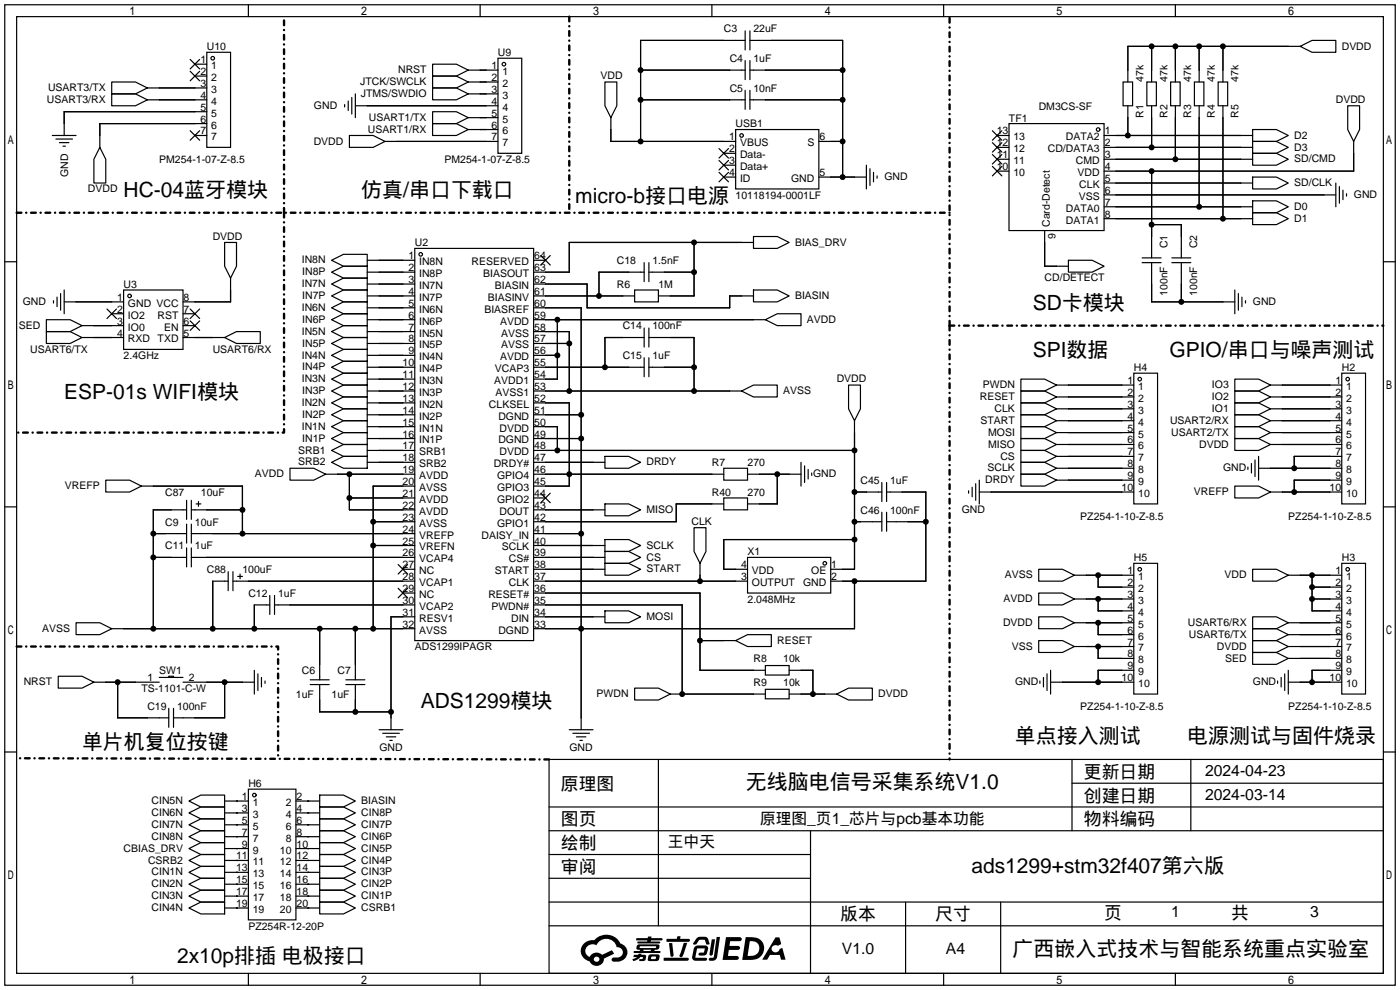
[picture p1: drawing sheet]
<svg xmlns="http://www.w3.org/2000/svg" width="299mm" height="212mm" viewBox="0 0 299 212" stroke-linecap="round" stroke-linejoin="round" font-family="sans-serif">
<g fill="none" stroke="#000" stroke-width=".25">
<path d="M1 1h297.2v209.6h-297.2zM3.6 3.6h292.1v204.4h-292.1zM23.9 17.5h5.1l2.5 1.3-2.5 1.3h-5.1zM31.5 18.8h12.7M40.6 12.7l2.1 2M40.6 15.2l2.1 2.1M41.7 13.7h2.5M41.7 16.3h2.5M42.7 12.7l-2.1 2M42.7 15.2l-2.1 2.1M44.2 11.2h5.1v20.3h-5.1zM53.1 1v2.6"/>
<path d="M92.5 18.8h5l2.6 1.3-2.6 1.2h-5zM92.5 16.3h5l2.6 1.2-2.6 1.3h-5zM92.5 13.7h5l2.6 1.3-2.6 1.3h-5zM100.1 15h6.3M100.1 17.5h6.3M102.6 1v2.6M106.4 12.4h5.1v20.4h-5.1zM129.3 17.5h2.5v5.1l-1.2 2.5-1.3-2.5zM136.9 15h22.4M152.1 1v2.6M159.3 8.6h-22.4v21.6M159.3 6.6v4.1"/>
<path d="M159.3 13v4M159.3 19.3v4.1M160.3 8.6h19.8v29.2M160.3 15h19.8M160.3 6.6v4.1M160.3 13v4M160.3 19.3v4.1M201.7 1v2.6M240 17.5h2.1v5.1h-2.1zM245.1 17.5h2v5.1h-2zM246.1 9.9v7.6M250.2 17.5h2v5.1h-2z"/>
<path d="M251.2 1v2.6M251.2 9.9v7.6M255.3 17.5h2v5.1h-2zM256.3 9.9v7.6M260.3 17.5h2.1v5.1h-2.1zM261.4 9.9v7.6M277.9 9.9l2.5-1.3h5.1v2.6h-5.1zM277.9 9.9h-36.9v7.6M11.2 29h5.1M11.9 29.7h3.6M12.7 30.5h2M13.5 31.2h.5"/>
<path d="M21.3 31.5l1.3 2.5v5.1h-2.5v-5.1zM23.9 20.1h5.1l2.5 1.2-2.5 1.3h-5.1zM31.5 21.3h12.7M40.6 27.9l2.1 2.1M41.7 29h2.5M42.7 27.9l-2.1 2.1M44.2 23.9h-30.5v5.1M44.2 26.4h-22.9v5.1M73.7 22.4v.5M74.4 21.6v2M74.7 29h5.1l2.5 1.2-2.5 1.3h-5.1zM75.2 20.8v3.6"/>
<path d="M75.9 20.1v5M75.9 22.6h30.5M82.3 30.2h24.1M92.5 26.4h5l2.6 1.3-2.6 1.3h-5zM92.5 23.9h5l2.6 1.2-2.6 1.3h-5zM100.1 27.7h6.3M100.1 25.1h6.3M100.1 20.1h6.3M130.6 25.1v5.1h26.6M136.9 21.3h22.4M153.7 31.8l2 2M153.7 34.3l2 2"/>
<path d="M153.7 36.8l2 2.1M154.7 32.8h2.5M154.7 35.3h2.5M154.7 37.8h2.5M155.7 31.8l-2 2M155.7 34.3l-2 2M155.7 36.8l-2 2.1M157.2 27.7h17.8v12.7h-17.8zM160.3 21.3h19.8M175 30.2h5.1M175 37.8h10.2M185.2 35.3v5.1"/>
<path d="M185.9 36.1v3.5M186.7 36.8v2.1M187.5 37.6v.5M212.1 35.6l2 2M212.1 33l2 2.1M212.1 30.5l2 2M212.1 27.9l2 2.1M213.1 29h2.5M213.1 31.5h2.5M213.1 34h2.5M213.1 36.6h2.5M214.1 35.6l-2 2"/>
<path d="M214.1 33l-2 2.1M214.1 30.5l-2 2M214.1 27.9l-2 2.1M215.6 26.4h20.4v22.9h-20.4zM236 29h31.7M236 31.5h31.7M236 34h31.7M236 39.1h31.7M241 22.6v6.4M246.1 22.6v8.9M246.1 36.6v18.5M251.2 22.6v11.4"/>
<path d="M256.3 22.6v21.6M261.4 22.6v24.1M267.7 27.7h5.1l2.5 1.3-2.5 1.2h-5.1zM267.7 30.2h5.1l2.5 1.3-2.5 1.3h-5.1zM267.7 32.8h5.1l2.5 1.2-2.5 1.3h-5.1zM267.7 37.8h5.1l2.5 1.3-2.5 1.3h-5.1zM285.5 39.1v5.1M286.3 39.9v3.5M288 22.6h2.6v5.1l-1.3 2.5-1.3-2.5zM289.3 30.2v6.4h-53.3M1 55.9h2.6M48 51.8h2.5v5.1l-1.2 2.5-1.3-2.5z"/>
<path d="M49.3 59.4v5.1h-10.2M70.9 58.2l2.5-1.3h5.1v2.5h-5.1zM70.9 55.6l2.5-1.2h5.1v2.5h-5.1zM78.5 55.6h10.1M78.5 58.2h10.1M88.6 53.1h25.4v83.8h-25.4zM114 55.6h2.6M115.6 54.6l2 2M117.6 54.6l-2 2M137.7 58.2h-9.7v5M137.7 56.1v4.1M138.7 58.2h9.6"/>
<path d="M138.7 56.1v4.1M148.3 51.8v11.4h-7.6M161 50.5h5.1l2.6 1.3-2.6 1.3h-5.1zM161 51.8h-39.3v6.4h-7.7M223.3 49.3v7.6h5M228.3 55.6h5.1l2.6 1.3-2.6 1.3h-5.1zM236 41.7h49.5M236 44.2h31.7M236 46.7h31.7M244.1 56.1h4.1M244.1 55.1h4.1M246.1 56.1v8.4h17.8"/>
<path d="M246.1 48h6.4v7.1M250.4 56.1h4.1M250.4 55.1h4.1M252.5 56.1v8.4M267.7 42.9h5.1l2.5 1.3-2.5 1.3h-5.1zM267.7 45.5h5.1l2.5 1.2-2.5 1.3h-5.1zM287 40.6v2.1M287.8 41.4v.5M295.7 55.9h2.5M9.9 68.3h5.1l2.5 1.3-2.5 1.3h-5.1zM9.9 70.9h5.1l2.5 1.2-2.5 1.3h-5.1zM11.4 64.3v.5"/>
<path d="M12.2 63.5v2M13 62.7v3.6M13.7 64.5h12.7M13.7 62v5.1M17.5 72.1h8.9M17.5 69.6h8.9M22.9 66l2 2.1M23.9 67.1h2.5M24.9 66l-2 2.1M26.4 62h12.7v12.7h-12.7zM39.1 72.1h8.9M39.1 67.1h2.6"/>
<path d="M39.1 69.6h2.6M40.6 68.6l2.1 2M40.6 66l2.1 2.1M42.7 68.6l-2.1 2M42.7 66l-2.1 2.1M48 72.1l2.5-1.2h5.1v2.5h-5.1zM70.9 78.5l2.5-1.3h5.1v2.6h-5.1zM70.9 73.4l2.5-1.3h5.1v2.6h-5.1zM70.9 68.3l2.5-1.2h5.1v2.5h-5.1zM70.9 63.2l2.5-1.2h5.1v2.5h-5.1zM70.9 75.9l2.5-1.2h5.1v2.5h-5.1zM70.9 70.9l2.5-1.3h5.1v2.5h-5.1z"/>
<path d="M70.9 65.8l2.5-1.3h5.1v2.6h-5.1zM70.9 60.7l2.5-1.3h5.1v2.6h-5.1zM78.5 60.7h10.1M78.5 63.2h10.1M78.5 65.8h10.1M78.5 68.3h10.1M78.5 70.9h10.1M78.5 73.4h10.1M78.5 75.9h10.1M78.5 78.5h10.1M114 60.7h11.5v5.1h30.5v-2.6h5M114 63.2h21.6"/>
<path d="M114 65.8h10.2v90.2M114 68.3h49.6M114 70.9h7.7v12.7M114 73.4h7.7M114 75.9h5.1M114 78.5h23.7M119.1 68.3v12.7h-5.1M135.6 62h5.1v2.5h-5.1zM137.7 70.1v4.1M137.7 76.5v4M137.7 72.1h-8.4v6.4M138.7 78.5h9.6"/>
<path d="M138.7 70.1v4.1M138.7 76.5v4M138.7 72.1h9.6v11.5M161 62h5.1l2.6 1.2-2.6 1.3h-5.1zM163.6 68.3l2.5-1.2h5.1v2.5h-5.1zM242.3 79.8h5.1v27.9h-5.1zM263.9 62v5.1M264.7 62.7v3.6M265.4 63.5v2M266.2 64.3v.5M286.8 79.8h5v27.9h-5zM70.9 93.7l2.5-1.2h5.1v2.5h-5.1z"/>
<path d="M70.9 88.6l2.5-1.2h5.1v2.5h-5.1zM70.9 83.6l2.5-1.3h5.1v2.5h-5.1zM70.9 91.2l2.5-1.3h5.1v2.6h-5.1zM70.9 86.1l2.5-1.3h5.1v2.6h-5.1zM70.9 81l2.5-1.2h5.1v2.5h-5.1zM70.9 96.3l2.5-1.3h5.1v2.5h-5.1zM70.9 98.8l2.5-1.3h5.1v2.6h-5.1zM78.5 81h10.1M78.5 83.6h10.1M78.5 86.1h10.1M78.5 88.6h10.1M78.5 91.2h10.1"/>
<path d="M78.5 93.7h10.1M78.5 96.3h10.1M78.5 98.8h10.1M114 83.6h44.5M114 86.1h7.7v17.8h-7.7M114 88.6h10.2M114 91.2h5.1v5.1M114 93.7h10.2M114 96.3h68.6M114 98.8h15.3M129.3 97.5h5.1l2.5 1.3-2.5 1.3h-5.1zM158.5 83.6l2.5-1.3h5.1v2.5h-5.1z"/>
<path d="M171.2 98.8v5.1M172 99.6v3.5M181.4 82.3h2.5v5.1l-1.3 2.5-1.2-2.5zM182.6 89.9v31.8h-5.1M218.2 81h5.1l2.5 1.3-2.5 1.3h-5.1zM218.2 83.6h5.1l2.5 1.2-2.5 1.3h-5.1zM218.2 86.1h5.1l2.5 1.3-2.5 1.2h-5.1zM218.2 88.6h5.1l2.5 1.3-2.5 1.3h-5.1zM218.2 91.2h5.1l2.5 1.3-2.5 1.2h-5.1zM218.2 93.7h5.1l2.5 1.3-2.5 1.3h-5.1zM218.2 96.3h5.1l2.5 1.2-2.5 1.3h-5.1zM218.2 98.8h5.1l2.5 1.3-2.5 1.2h-5.1z"/>
<path d="M225.8 87.4h16.5M225.8 84.8h16.5M225.8 82.3h16.5M225.8 89.9h16.5M225.8 92.5h16.5M225.8 95h16.5M225.8 97.5h16.5M263.9 86.1h5.1l2.5 1.3-2.5 1.2h-5.1zM263.9 83.6h5.1l2.5 1.2-2.5 1.3h-5.1zM263.9 81h5.1l2.5 1.3-2.5 1.3h-5.1zM263.9 91.2h5.1l2.5 1.3-2.5 1.2h-5.1zM263.9 88.6h5.1l2.5 1.3-2.5 1.3h-5.1z"/>
<path d="M263.9 93.7h5.1l2.5 1.3-2.5 1.3h-5.1zM266.7 99.8v.5M267.5 99.1v2M268.2 98.3v3.6M269 97.5v5.1M271.5 87.4h15.3M271.5 84.8h15.3M271.5 82.3h15.3M271.5 89.9h15.3M271.5 92.5h15.3M271.5 95h15.3M286.8 97.5h-10.2v2.6"/>
<path d="M1 108.3h2.6M22.6 102.6h5.1l2.5 1.3-2.5 1.3h-5.1zM30.2 103.9h21.6v10.1M32.8 114h7.1M32.8 119.1h7.1M39.9 109h-7.1v25.4M39.9 106.9v4.1M39.9 112v4.1M39.9 117.1v4.1M40.9 109h10.9M40.9 114h47.7M40.9 119.1h47.7"/>
<path d="M40.9 106.9v4.1M40.9 112v4.1M40.9 117.1v4.1M41.9 107.7h1M42.4 107.2v1M62 100.1h5.1l2.5 1.2-2.5 1.3h-5.1zM69.6 101.3h19M74.7 106.4h13.9M74.7 101.3v7.7h13.9M79.8 111.5h8.8M79.8 116.6h8.8M88.6 103.9h-8.8v30.5"/>
<path d="M114 101.3h40.7M114 106.4h2.6M114 109h15.3M114 114h10.2M114 116.6h15.3M114 119.1h15.3M115.6 105.4l2 2M117.6 105.4l-2 2M129.3 115.3h5.1l2.5 1.3-2.5 1.3h-5.1zM129.3 107.7h5.1l2.5 1.3-2.5 1.2h-5.1zM129.3 117.9h5.1l2.5 1.2-2.5 1.3h-5.1zM148.3 112.8h2.6v5.1l-1.3 2.5-1.3-2.5z"/>
<path d="M154.7 100.1h5.1v2.5h-5.1zM154.7 106.4h5.1v2.6h-5.1zM154.7 107.7h-10.2v3.8h-30.5M159.8 119.1h17.7v7.6h-17.7zM159.8 101.3h11.4M166.1 101.3v6.4h-6.3M172.7 100.3v2.1M173.5 101.1v.5M182.6 111.5h5.9M182.6 115.3h-27.9v6.4h5.1M182.6 105.2h5.9M188.5 103.1v4.1"/>
<path d="M188.5 109.5v4M189.5 111.5h8.4M189.5 105.2h8.4v19h-20.4M189.5 103.1v4.1M189.5 109.5v4M207 104.9v.5M207.8 104.1v2.1M208.5 103.4v3.5M209.3 105.2h33M209.3 102.6v5.1M218.2 101.3h5.1l2.5 1.3-2.5 1.3h-5.1zM225.8 100.1h16.5"/>
<path d="M225.8 102.6h16.5M263.9 103.9h5.1l2.5 1.3-2.5 1.2h-5.1zM269 100.1h17.8M271.5 105.2h15.3M286.8 102.6h-10.2v2.6M295.7 108.3h2.5M16.3 133.1h5l2.6 1.3-2.6 1.2h-5zM23.9 134.4h64.7M48.8 124.2h-3.3v10.2M48.8 122.2v4M49.8 124.2h38.8M49.8 122.2v4"/>
<path d="M50.8 123.2h1M51.3 122.7v1M57.7 129.3h-3.3v5.1M57.7 127.3v4M58.7 129.3h29.9M58.7 127.3v4M68.3 134.4v10.9M75.9 134.4v10.9M85.1 120.6l2 2.1M85.1 125.7l2 2.1M86.1 121.7h2.5M86.1 126.7h2.5"/>
<path d="M87.1 120.6l-2 2.1M87.1 125.7l-2 2.1M88.6 131.8h-5v24.2M114 121.7h15.3M114 124.2h45.8M114 126.7h35.6v16.6h14M114 129.3h31.8v19M114 131.8h15.3M129.3 130.6h5.1l2.5 1.2-2.5 1.3h-5.1zM129.3 120.4h5.1l2.5 1.3-2.5 1.2h-5.1zM149.6 120.4v3.8M149.6 136.9h7.6"/>
<path d="M157.2 136.9l2.6-1.3h5v2.6h-5zM182.6 124.2v10.2h-68.6M222 136.9h5.1l2.5 1.3-2.5 1.2h-5.1zM222 131.8h5.1l2.5 1.3-2.5 1.3h-5.1zM222 126.7h5.1l2.5 1.3-2.5 1.3h-5.1zM222 121.7h5.1l2.5 1.2-2.5 1.3h-5.1zM229.6 122.9h12.7M229.6 138.2h12.7M229.6 133.1h12.7M229.6 128h12.7M234.7 138.2v2.5h7.6M234.7 133.1v2.5h7.6"/>
<path d="M234.7 122.9v2.6h7.6M234.7 128v2.6h7.6M242.3 120.4h5.1v27.9h-5.1zM267.7 121.7h5.1l2.5 1.2-2.5 1.3h-5.1zM267.7 136.9h5.1l2.5 1.3-2.5 1.2h-5.1zM267.7 139.4h5.1l2.5 1.3-2.5 1.3h-5.1zM267.7 134.4h5.1l2.5 1.2-2.5 1.3h-5.1zM267.7 131.8h5.1l2.5 1.3-2.5 1.3h-5.1zM275.3 122.9h11.5M275.3 138.2h11.5M275.3 133.1h11.5M275.3 135.6h11.5"/>
<path d="M280.4 128h6.4M280.4 125.5h6.4M280.4 122.9v7.7h6.4M286.8 120.4h5v27.9h-5zM12.4 144.5h5.1l2.6 1.3-2.6 1.3h-5.1zM20.1 145.8h13.9M25.1 145.8v7.6h11M34 144.8h5.1M36.1 144.8v-.3h1v.3M36.1 151.4v4M37.1 151.4v4M39.1 145.8h15.3"/>
<path d="M48 145.8v7.6h-10.9M54.4 143.3v5M55.1 144v3.6M55.9 144.8v2M56.6 145.5v.6M66.3 145.3h4.1M66.3 146.3h4.1M68.3 146.3v5.8h15.3M73.9 145.3h4.1M73.9 146.3h4.1M75.9 146.3v5.8M81 156h5.1"/>
<path d="M81.8 156.7h3.5M82.5 157.5h2.1M83.3 158.2h.5M121.7 156h5M122.4 156.7h3.6M123.2 157.5h2M124 158.2h.5M135.6 147.1h5.1l2.6 1.2-2.6 1.3h-5.1zM143.3 148.3h20.3M163.6 142.2h5.1v2.1h-5.1zM163.6 147.3h5.1v2.1h-5.1zM168.7 148.3h10.1"/>
<path d="M168.7 143.3h5v5M178.8 148.3l2.6-1.2h5v2.5h-5zM222.2 145.5v.6M223 144.8v2M223.8 144v3.6M224.5 145.8h17.8M224.5 143.3v5M242.3 143.3h-7.6v2.5M273 145.5v.6M273.8 144.8v2M274.6 144v3.6M275.3 143.3v5"/>
<path d="M275.3 145.8h11.5M275.3 140.7h11.5M286.8 143.3h-6.4v2.5M1 160.7h2.6M40.4 178.8l2.5-1.3h5.1v2.6h-5.1zM40.4 176.3l2.5-1.3h5.1v2.5h-5.1zM40.4 173.7l2.5-1.2h5.1v2.5h-5.1zM40.4 171.2l2.5-1.3h5.1v2.6h-5.1zM48 178.8h5.1M48 176.3h5.1M48 173.7h5.1M48 171.2h5.1"/>
<path d="M50.5 178.8h.1M50.5 176.3h.1M50.5 173.7h.1M50.5 171.2h.1M53.1 168.7h10.1v27.9h-10.1zM63.2 178.8h5.1M63.2 176.3h5.1M63.2 173.7h5.1M63.2 171.2h5.1M65.8 178.8h.1M65.8 176.3h.1M65.8 173.7h.1"/>
<path d="M65.8 171.2h.1M68.3 177.5h5.1l2.5 1.3-2.5 1.3h-5.1zM68.3 175h5.1l2.5 1.3-2.5 1.2h-5.1zM68.3 172.5h5.1l2.5 1.2-2.5 1.3h-5.1zM68.3 169.9h5.1l2.5 1.3-2.5 1.3h-5.1zM117.3 162.3h178.4v45.7h-178.4zM117.3 177.5h178.4M117.3 172.5h178.4M140.7 162.3v35.6M173.2 177.5v30.5M229.1 162.3v15.2M229.1 167.4h66.6"/>
<path d="M254.5 162.3v15.2M295.7 160.7h2.5M40.4 194.1l2.5-1.3h5.1v2.5h-5.1zM40.4 191.5l2.5-1.3h5.1v2.6h-5.1zM40.4 189l2.5-1.3h5.1v2.5h-5.1zM40.4 186.4l2.5-1.2h5.1v2.5h-5.1zM40.4 183.9l2.5-1.3h5.1v2.6h-5.1zM40.4 181.4l2.5-1.3h5.1v2.5h-5.1zM48 194.1h5.1M48 191.5h5.1M48 189h5.1M48 186.4h5.1"/>
<path d="M48 183.9h5.1M48 181.4h5.1M50.5 194.1h.1M50.5 191.5h.1M50.5 189h.1M50.5 186.4h.1M50.5 183.9h.1M50.5 181.4h.1M63.2 194.1h5.1M63.2 191.5h5.1M63.2 189h5.1M63.2 186.4h5.1"/>
<path d="M63.2 183.9h5.1M63.2 181.4h5.1M65.8 194.1h.1M65.8 191.5h.1M65.8 189h.1M65.8 186.4h.1M65.8 183.9h.1M65.8 181.4h.1M68.3 192.8h5.1l2.5 1.3-2.5 1.2h-5.1zM68.3 190.2h5.1l2.5 1.3-2.5 1.3h-5.1zM68.3 187.7h5.1l2.5 1.3-2.5 1.2h-5.1zM68.3 185.2h5.1l2.5 1.2-2.5 1.3h-5.1z"/>
<path d="M68.3 182.6h5.1l2.5 1.3-2.5 1.3h-5.1zM68.3 180.1h5.1l2.5 1.3-2.5 1.2h-5.1zM117.3 182.6h55.9M117.3 197.9h178.4M117.3 192.8h178.4M117.3 187.7h55.9M193.5 192.8v15.2M213.9 192.8v15.2M53.1 208v2.6M102.6 208v2.6M152.1 208v2.6M201.7 208v2.6"/>
<path d="M251.2 208v2.6"/>
<circle cx="45.5" cy="12.4" r=".38"/>
<circle cx="107.7" cy="13.7" r=".38"/>
<circle cx="158.5" cy="29" r=".38"/>
<circle cx="234.7" cy="27.7" r=".38"/>
<circle cx="89.9" cy="54.4" r=".38"/>
<circle cx="27.7" cy="63.2" r=".38"/>
<circle cx="243.6" cy="81" r=".38"/>
<circle cx="288" cy="81" r=".38"/>
<circle cx="176.3" cy="120.4" r=".38"/>
<circle cx="243.6" cy="121.7" r=".38"/>
<circle cx="288" cy="121.7" r=".38"/>
<circle cx="54.4" cy="169.9" r=".38"/>
</g>
<g fill="#000">
<path d="M136 200.5h2.4l.1-.3h.7v.3h2.2l.2 .3-.2 .2h-2.3v.2h1.8l.2 .3-.2 .1h-4.5l-.1-.4h2l.1-.2h-2.3l-.1-.2zM135.5 204.1h.9l.1-.3h.6v.3h.8a.82 .82 0 0 1-.5 1.3h-.8v-.4l.7-.1 .1-.3a.68 .68 0 0 0-1 .4l-1.1 .4-.1-.4 .9-.5h-.7zM143 201.6h.7l.3 2.5a.34 .34 0 0 1-.3 .4 .34 .34 0 0 1-.4-.3zM146.1 201.5h.8l-.7 2a.98 .98 0 0 1-.7 1.1l-.3-.3zM141.9 204.7h5a.33 .33 0 0 1 .3 .3 .33 .33 0 0 1-.3 .3h-4.9l-.2-.1zM142.5 200.7h2.1l.3-.6h.6l-.1 .6h1.7a.32 .32 0 0 1 .4 .3 .32 .32 0 0 1-.4 .3h-4.5l-.2-.2zM148.4 202.4l.6-.3h1.7a.81 .81 0 0 1 .7 .5 .81 .81 0 0 1-.2 .8 .81 .81 0 0 1-.9 .8h-.7a.32 .32 0 0 1-.3-.3 .32 .32 0 0 1 .4-.3h.7l.2-.9-1.6 .1-.4 1.8 2.2 .1a.32 .32 0 0 1 .3 .4 .32 .32 0 0 1-.4 .2h-2.2l-.5-.3-.1-.5zM148.9 200.6l.6-.4h1a.77 .77 0 0 1 .9 .5l.3 1-.2 .2h-.5l-.3-.9-.2-.2-1 .1-.7 1-.6-.1-.1-.2zM152.1 200.8h.7l-.5 3.1a.36 .36 0 0 1-.3 .3 .36 .36 0 0 1-.4-.3zM153.2 200.2h.7l-.6 4.3a1.13 1.13 0 0 1-1.8 .6l.2-.4h.7l.2-.2zM155.2 200.3h2.6a.48 .48 0 0 1 .7 .4 .48 .48 0 0 1-.6 .4h-1.8l-.2 1.1h1.9a.43 .43 0 0 1 .4 .4 .43 .43 0 0 1-.5 .4h-1.9l-.2 1.3h1.7a.45 .45 0 0 1 .5 .2 .45 .45 0 0 1-.1 .6h-3.3zM165.7 200.3h.9l.4 1.5-.8 .3a.84 .84 0 0 0-1.2 .3 .84 .84 0 0 0 .4 1.1 .84 .84 0 0 0 1.1-.4l.1-.2 .6-.3 .7 2.5h-1l-.2-1h-2.1l-.6 1h-1.1z"/>
<path d="M124.9 201.6a2.23 2.23 0 0 0-.7 2.3 2.23 2.23 0 0 0 1.8 1.6 1.58 1.58 0 0 0 1.8 .9 1.58 1.58 0 0 0 1.3-1.5l2.2-1.1-.5-.7-2.1 1a1.65 1.65 0 0 0-2.7 .4 1.45 1.45 0 0 1-.8-1.9 1.45 1.45 0 0 1 2-.7l.3 .1a2.3 2.3 0 0 1 2.3-1.3 2.3 2.3 0 0 1 2 1.7 1.12 1.12 0 0 1 1.3 1 1.12 1.12 0 0 1-1.1 1.2h-.7a.45 .45 0 0 0-.6 .4 .45 .45 0 0 0 .5 .5 2.21 2.21 0 0 0 2.2-.5 2.21 2.21 0 0 0 .5-2.3 2.13 2.13 0 0 0-1.3-1.1 3.3 3.3 0 0 0-5.6-.7l-1.1 .1zM127 205a.57 .57 0 0 1 1.1 0 .57 .57 0 0 1-1.1 0z"/>
<path d="M138.6 204.2a1.05 1.05 0 0 0 0 1.2 2.91 2.91 0 0 0 2.2-.2 .98 .98 0 0 0 0-1.2h-1.6zM139.2 204.5l.9-.1 .1 .4-.2 .2-.8-.1z"/>
<path d="M136.2 202a.55 .55 0 0 0-.2 .8 .55 .55 0 0 0 .7 .2l.1 .3h-1.3v.3l5.4 .1 .3-.2-.2-.2h-1.2l.2-.3a.7 .7 0 0 0 .8-.3 .7 .7 0 0 0 0-.8l-4.2-.1zM136.8 202.3l3.3-.1 .1 .1-.2 .3h-3.2zM137.5 203h1.7l-.2 .3h-1.4z"/>
<path d="M159.4 200.3l-.8 4.9h1.7a2.5 2.5 0 0 0 3-2.5 2.5 2.5 0 0 0-3.1-2.4zM160.3 201.1a1.61 1.61 0 0 1 2 1.5 1.61 1.61 0 0 1-1.8 1.7h-.7z"/>
<circle cx="136.9" cy="15" r=".63"/>
<circle cx="180.1" cy="15" r=".63"/>
<circle cx="246.1" cy="9.9" r=".63"/>
<circle cx="251.2" cy="9.9" r=".63"/>
<circle cx="256.3" cy="9.9" r=".63"/>
<circle cx="261.4" cy="9.9" r=".63"/>
<circle cx="136.9" cy="21.3" r=".63"/>
<circle cx="136.9" cy="30.2" r=".63"/>
<circle cx="180.1" cy="21.3" r=".63"/>
<circle cx="180.1" cy="37.8" r=".63"/>
<circle cx="180.1" cy="30.2" r=".63"/>
<circle cx="241" cy="29" r=".63"/>
<circle cx="246.1" cy="31.5" r=".63"/>
<circle cx="246.1" cy="36.6" r=".63"/>
<circle cx="251.2" cy="34" r=".63"/>
<circle cx="148.3" cy="58.2" r=".63"/>
<circle cx="148.3" cy="51.8" r=".63"/>
<circle cx="246.1" cy="48" r=".63"/>
<circle cx="256.3" cy="44.2" r=".63"/>
<circle cx="261.4" cy="46.7" r=".63"/>
<circle cx="119.1" cy="68.3" r=".63"/>
<circle cx="119.1" cy="75.9" r=".63"/>
<circle cx="121.7" cy="73.4" r=".63"/>
<circle cx="128" cy="63.2" r=".63"/>
<circle cx="129.3" cy="78.5" r=".63"/>
<circle cx="148.3" cy="78.5" r=".63"/>
<circle cx="252.5" cy="64.5" r=".63"/>
<circle cx="119.1" cy="96.3" r=".63"/>
<circle cx="121.7" cy="83.6" r=".63"/>
<circle cx="124.2" cy="93.7" r=".63"/>
<circle cx="124.2" cy="88.6" r=".63"/>
<circle cx="148.3" cy="83.6" r=".63"/>
<circle cx="182.6" cy="96.3" r=".63"/>
<circle cx="32.8" cy="119.1" r=".63"/>
<circle cx="32.8" cy="114" r=".63"/>
<circle cx="51.8" cy="114" r=".63"/>
<circle cx="51.8" cy="109" r=".63"/>
<circle cx="74.7" cy="106.4" r=".63"/>
<circle cx="74.7" cy="101.3" r=".63"/>
<circle cx="79.8" cy="111.5" r=".63"/>
<circle cx="79.8" cy="116.6" r=".63"/>
<circle cx="121.7" cy="101.3" r=".63"/>
<circle cx="124.2" cy="114" r=".63"/>
<circle cx="166.1" cy="101.3" r=".63"/>
<circle cx="182.6" cy="105.2" r=".63"/>
<circle cx="182.6" cy="111.5" r=".63"/>
<circle cx="182.6" cy="115.3" r=".63"/>
<circle cx="197.9" cy="111.5" r=".63"/>
<circle cx="276.6" cy="105.2" r=".63"/>
<circle cx="276.6" cy="100.1" r=".63"/>
<circle cx="32.8" cy="134.4" r=".63"/>
<circle cx="45.5" cy="134.4" r=".63"/>
<circle cx="54.4" cy="134.4" r=".63"/>
<circle cx="68.3" cy="134.4" r=".63"/>
<circle cx="75.9" cy="134.4" r=".63"/>
<circle cx="79.8" cy="134.4" r=".63"/>
<circle cx="124.2" cy="134.4" r=".63"/>
<circle cx="149.6" cy="136.9" r=".63"/>
<circle cx="149.6" cy="124.2" r=".63"/>
<circle cx="182.6" cy="124.2" r=".63"/>
<circle cx="234.7" cy="122.9" r=".63"/>
<circle cx="234.7" cy="138.2" r=".63"/>
<circle cx="234.7" cy="133.1" r=".63"/>
<circle cx="234.7" cy="128" r=".63"/>
<circle cx="280.4" cy="125.5" r=".63"/>
<circle cx="280.4" cy="122.9" r=".63"/>
<circle cx="280.4" cy="128" r=".63"/>
<circle cx="25.1" cy="145.8" r=".63"/>
<circle cx="48" cy="145.8" r=".63"/>
<circle cx="75.9" cy="152.1" r=".63"/>
<circle cx="83.6" cy="152.1" r=".63"/>
<circle cx="145.8" cy="148.3" r=".63"/>
<circle cx="173.7" cy="148.3" r=".63"/>
<circle cx="234.7" cy="145.8" r=".63"/>
<circle cx="280.4" cy="145.8" r=".63"/>
</g>
<path d="M121.7 3.6v41.9M3.6 45.5h199.3M60.7 45.5v47h-57.1M60.7 45.5v-41.9M202.9 69.6h92.8M202.9 69.6v92.7M202.9 69.6v-66M3.6 138.2h55.8v24.1M117.3 162.3l-113.7-.2" fill="none" stroke="#000" stroke-width=".51" stroke-dasharray="1 1 0 1"/>
<g font-size="4.5">
<text x="26.4" y="42">HC-04蓝牙模块</text>
<text x="77.2" y="42">仿真/串口下载口</text>
<text x="122.9" y="43.3">micro-b接口电源</text>
<text x="220.7" y="66.2">SD卡模块</text>
<text x="220.7" y="76.3">SPI数据</text>
<text x="249.9" y="76.3">GPIO/串口与噪声测试</text>
<text x="13.7" y="85.2">ESP-01s WIFI模块</text>
<text x="89.9" y="151.2">ADS1299模块</text>
<text x="17.5" y="160.1">单片机复位按键</text>
<text x="216.9" y="158.9">单点接入测试</text>
<text x="253.7" y="158.9">电源测试与固件烧录</text>
<text x="159.4" y="168.7">无线脑电信号采集系统V1.0</text>
<text x="207.6" y="186.5">ads1299+stm32f407第六版</text>
<text x="37.8" y="205.9">2x10p排插 电极接口</text>
<text x="216.4" y="204.3">广西嵌入式技术与智能系统重点实验室</text>
</g>
<g font-size="3.8">
<text x="231.6" y="166.2">更新日期</text>
<text x="119.9" y="168.8">原理图</text>
<text x="231.6" y="171.3">创建日期</text>
<text x="119.9" y="176.4">图页</text>
<text x="231.6" y="176.4">物料编码</text>
<text x="119.9" y="181.5">绘制</text>
<text x="119.9" y="186.6">审阅</text>
<text x="179.6" y="196.7">版本</text>
<text x="199.9" y="196.7">尺寸</text>
<text x="236" y="196.5">页</text>
<text x="263.1" y="196.5">共</text>
</g>
<g font-size="3.4">
<text x="257.6" y="165.9">2024-04-23</text>
<text x="257.6" y="170.9">2024-03-14</text>
<text x="162.4" y="176">原理图_页1_芯片与pcb基本功能</text>
<text x="142.7" y="181.1">王中天</text>
<text x="250.3" y="196.1">1</text>
<text x="280" y="196.1">3</text>
<text x="179.9" y="204">V1.0</text>
<text x="202.2" y="204">A4</text>
</g>
<g font-size="2.2">
<text x="44.2" y="10.7">U10</text>
<text x="106.4" y="12">U9</text>
<text x="154.7" y="6.9">C3</text>
<text x="161" y="6.9">22uF</text>
<text x="286.8" y="10.6">DVDD</text>
<text x="42.8" y="13.5">1</text>
<text x="42.8" y="16">2</text>
<text x="45.1" y="14.8">1</text>
<text x="45.1" y="17.3">2</text>
<text x="85.1" y="15.7">NRST</text>
<text x="105.1" y="14.8">1</text>
<text x="105.1" y="17.3">2</text>
<text x="107.4" y="16">1</text>
<text x="128.4" y="16.9">VDD</text>
<text x="156" y="13.3">C4</text>
<text x="161" y="13.3">1uF</text>
<text x="244.4" y="17.5" transform="rotate(-90 244.4 17.5)">47k</text>
<text x="249.5" y="17.5" transform="rotate(-90 249.5 17.5)">47k</text>
<text x="254.6" y="17.5" transform="rotate(-90 254.6 17.5)">47k</text>
<text x="259.6" y="17.5" transform="rotate(-90 259.6 17.5)">47k</text>
<text x="264.7" y="17.5" transform="rotate(-90 264.7 17.5)">47k</text>
<text x="10" y="22">USART3/RX</text>
<text x="10.3" y="19.5">USART3/TX</text>
<text x="42.8" y="18.6">3</text>
<text x="42.8" y="21.1">4</text>
<text x="42.8" y="23.7">5</text>
<text x="45.1" y="19.9">3</text>
<text x="45.1" y="22.4">4</text>
<text x="67.1" y="23.3">GND</text>
<text x="77" y="18.2">JTCK/SWCLK</text>
<text x="77.1" y="20.7">JTMS/SWDIO</text>
<text x="105.1" y="19.9">3</text>
<text x="105.1" y="22.4">4</text>
<text x="107.4" y="18.6">2</text>
<text x="107.4" y="21.1">3</text>
<text x="107.4" y="23.7">4</text>
<text x="156" y="19.6">C5</text>
<text x="161" y="19.6">10nF</text>
<text x="222" y="23.4">DM3CS-SF</text>
<text x="285.5" y="22">DVDD</text>
<text x="42.8" y="26.2">6</text>
<text x="42.8" y="28.7">7</text>
<text x="45.1" y="24.9">5</text>
<text x="45.1" y="27.5">6</text>
<text x="78.6" y="28.4">USART1/RX</text>
<text x="78.9" y="25.8">USART1/TX</text>
<text x="105.1" y="24.9">5</text>
<text x="105.1" y="27.5">6</text>
<text x="107.4" y="26.2">5</text>
<text x="107.4" y="28.7">6</text>
<text x="157.2" y="27.2">USB1</text>
<text x="213" y="28.7">13</text>
<text x="215.6" y="26">TF1</text>
<text x="236.1" y="28.7">1</text>
<text x="244.4" y="25.1" transform="rotate(-90 244.4 25.1)">R1</text>
<text x="249.5" y="25.1" transform="rotate(-90 249.5 25.1)">R2</text>
<text x="254.6" y="25.1" transform="rotate(-90 254.6 25.1)">R3</text>
<text x="259.6" y="25.1" transform="rotate(-90 259.6 25.1)">R4</text>
<text x="264.7" y="25.1" transform="rotate(-90 264.7 25.1)">R5</text>
<text x="276.6" y="29.6">D2</text>
<text x="34" y="34.9">PM254-1-07-Z-8.5</text>
<text x="45.1" y="30">7</text>
<text x="67.1" y="30.9">DVDD</text>
<text x="95" y="34.9">PM254-1-07-Z-8.5</text>
<text x="105.1" y="30">7</text>
<text x="107.4" y="31.3">7</text>
<text x="155.9" y="30">1</text>
<text x="155.9" y="32.6">2</text>
<text x="155.9" y="35.1">3</text>
<text x="158.2" y="31.3">VBUS</text>
<text x="158.2" y="33.8">Data-</text>
<text x="172.6" y="31.3">S</text>
<text x="175.1" y="30">6</text>
<text x="213" y="33.8">11</text>
<text x="213" y="31.3">12</text>
<text x="216.6" y="35.1">11</text>
<text x="216.6" y="32.6">12</text>
<text x="216.6" y="30">13</text>
<text x="223.9" y="32.6">CD/DATA3</text>
<text x="227.8" y="30">DATA2</text>
<text x="229.9" y="35.1">CMD</text>
<text x="236.1" y="31.3">2</text>
<text x="236.1" y="33.8">3</text>
<text x="276.6" y="32.2">D3</text>
<text x="276.6" y="34.7">SD/CMD</text>
<text x="14.5" y="37.8" transform="rotate(-90 14.5 37.8)">GND</text>
<text x="18.8" y="41.1">DVDD</text>
<text x="155.9" y="37.6">4</text>
<text x="158.2" y="36.4">Data+</text>
<text x="158.2" y="38.9">ID</text>
<text x="169.1" y="38.9">GND</text>
<text x="175.1" y="37.6">5</text>
<text x="189" y="38.5">GND</text>
<text x="213" y="36.4">10</text>
<text x="216.6" y="37.6">10</text>
<text x="230.3" y="37.6">VDD</text>
<text x="230.7" y="40.2">CLK</text>
<text x="236.1" y="36.4">4</text>
<text x="236.1" y="38.9">5</text>
<text x="236.1" y="41.4">6</text>
<text x="276.6" y="39.8">SD/CLK</text>
<text x="157.2" y="42.5">10118194-0001LF</text>
<text x="227.8" y="45.3">DATA0</text>
<text x="227.8" y="47.8">DATA1</text>
<text x="230.5" y="42.7">VSS</text>
<text x="236.1" y="44">7</text>
<text x="236.1" y="46.5">8</text>
<text x="276.6" y="44.9">D0</text>
<text x="276.6" y="47.4">D1</text>
<text x="289.4" y="42.3">GND</text>
<text x="45.5" y="51.2">DVDD</text>
<text x="88.6" y="52.6">U2</text>
<text x="169.9" y="52.5">BIAS_DRV</text>
<text x="224.3" y="48.5" transform="rotate(-90 224.3 48.5)">Card-Detect</text>
<text x="225.6" y="51.1" transform="rotate(-90 225.6 51.1)">9</text>
<text x="249.5" y="53.1" transform="rotate(-90 249.5 53.1)">C1</text>
<text x="255.8" y="53.1" transform="rotate(-90 255.8 53.1)">C2</text>
<text x="64.5" y="56.3">IN8N</text>
<text x="64.6" y="58.8">IN8P</text>
<text x="87.3" y="55.4">1</text>
<text x="87.3" y="58">2</text>
<text x="89.6" y="56.7">IN8N</text>
<text x="89.6" y="59.2">IN8P</text>
<text x="100.8" y="56.7">RESERVED</text>
<text x="103.3" y="59.2">BIASOUT</text>
<text x="114.2" y="58">63</text>
<text x="114.2" y="55.4">64</text>
<text x="131.8" y="56.4">C18</text>
<text x="139.4" y="56.4">1.5nF</text>
<text x="4.9" y="65.2">GND</text>
<text x="25" y="64.3">1</text>
<text x="26.4" y="61.5">U3</text>
<text x="27.4" y="65.6">GND VCC</text>
<text x="39.2" y="64.3">8</text>
<text x="64.5" y="61.4">IN7N</text>
<text x="64.6" y="63.9">IN7P</text>
<text x="87.3" y="60.5">3</text>
<text x="87.3" y="63">4</text>
<text x="87.3" y="65.6">5</text>
<text x="89.6" y="61.8">IN7N</text>
<text x="89.6" y="64.3">IN7P</text>
<text x="104.3" y="64.3">BIASINV</text>
<text x="105.8" y="61.8">BIASIN</text>
<text x="114.2" y="65.6">60</text>
<text x="114.2" y="63">61</text>
<text x="114.2" y="60.5">62</text>
<text x="131.8" y="61.5">R6</text>
<text x="140.7" y="61.5">1M</text>
<text x="169.9" y="63.9">BIASIN</text>
<text x="223.3" y="60.1">CD/DETECT</text>
<text x="249.5" y="63.2" transform="rotate(-90 249.5 63.2)">100nF</text>
<text x="255.8" y="63.2" transform="rotate(-90 255.8 63.2)">100nF</text>
<text x="267.8" y="65.2">GND</text>
<text x="4" y="70.3">SED</text>
<text x="25" y="66.8">2</text>
<text x="25" y="69.4">3</text>
<text x="25" y="71.9">4</text>
<text x="27.4" y="68.1">IO2</text>
<text x="27.4" y="70.7">IO0</text>
<text x="33.7" y="68.1">RST</text>
<text x="35.1" y="70.7">EN</text>
<text x="39.2" y="71.9">5</text>
<text x="39.2" y="69.4">6</text>
<text x="39.2" y="66.8">7</text>
<text x="64.5" y="71.5">IN5N</text>
<text x="64.5" y="66.5">IN6N</text>
<text x="64.6" y="69">IN6P</text>
<text x="87.3" y="68.1">6</text>
<text x="87.3" y="70.7">7</text>
<text x="89.6" y="66.8">IN6N</text>
<text x="89.6" y="69.4">IN6P</text>
<text x="89.6" y="71.9">IN5N</text>
<text x="103.5" y="66.8">BIASREF</text>
<text x="106.9" y="69.4">AVDD</text>
<text x="107.1" y="71.9">AVSS</text>
<text x="114.2" y="70.7">58</text>
<text x="114.2" y="68.1">59</text>
<text x="133.1" y="70.4">C14</text>
<text x="139.4" y="70.4">100nF</text>
<text x="172.5" y="69">AVDD</text>
<text x="6.5" y="75.3">USART6/TX</text>
<text x="26.4" y="76.8">2.4GHz</text>
<text x="27.4" y="73.2">RXD</text>
<text x="33.7" y="73.2">TXD</text>
<text x="45.5" y="75.3">USART6/RX</text>
<text x="64.5" y="76.6">IN4N</text>
<text x="64.6" y="74.1">IN5P</text>
<text x="87.3" y="73.2">8</text>
<text x="87.3" y="75.7">9</text>
<text x="89.6" y="74.5">IN5P</text>
<text x="89.6" y="77">IN4N</text>
<text x="106.9" y="77">AVDD</text>
<text x="107.1" y="74.5">AVSS</text>
<text x="114.2" y="75.7">56</text>
<text x="114.2" y="73.2">57</text>
<text x="133.1" y="76.8">C15</text>
<text x="139.4" y="76.8">1uF</text>
<text x="64.5" y="81.7">IN3N</text>
<text x="64.6" y="79.2">IN4P</text>
<text x="86" y="78.3">10</text>
<text x="86" y="80.8">11</text>
<text x="86" y="83.4">12</text>
<text x="89.6" y="79.5">IN4P</text>
<text x="89.6" y="82.1">IN3N</text>
<text x="105.6" y="82.1">AVDD1</text>
<text x="105.8" y="79.5">VCAP3</text>
<text x="114.2" y="83.4">53</text>
<text x="114.2" y="80.8">54</text>
<text x="114.2" y="78.3">55</text>
<text x="178.8" y="81.7">DVDD</text>
<text x="210.1" y="83">PWDN</text>
<text x="240.9" y="82.1">1</text>
<text x="242.3" y="79.3">H4</text>
<text x="243.3" y="83.4">1</text>
<text x="259" y="83">IO3</text>
<text x="285.4" y="82.1">1</text>
<text x="286.8" y="79.3">H2</text>
<text x="287.7" y="83.4">1</text>
<text x="64.5" y="86.8">IN2N</text>
<text x="64.6" y="89.3">IN2P</text>
<text x="64.6" y="84.2">IN3P</text>
<text x="86" y="85.9">13</text>
<text x="86" y="88.4">14</text>
<text x="89.6" y="84.6">IN3P</text>
<text x="89.6" y="87.2">IN2N</text>
<text x="89.6" y="89.7">IN2P</text>
<text x="104.5" y="87.2">CLKSEL</text>
<text x="105.9" y="84.6">AVSS1</text>
<text x="106.5" y="89.7">DGND</text>
<text x="114.2" y="88.4">51</text>
<text x="114.2" y="85.9">52</text>
<text x="167.4" y="84.2">AVSS</text>
<text x="209.4" y="85.5">RESET</text>
<text x="212.6" y="88">CLK</text>
<text x="240.9" y="84.6">2</text>
<text x="240.9" y="87.2">3</text>
<text x="240.9" y="89.7">4</text>
<text x="243.3" y="85.9">2</text>
<text x="243.3" y="88.4">3</text>
<text x="259" y="88">IO1</text>
<text x="259" y="85.5">IO2</text>
<text x="285.4" y="84.6">2</text>
<text x="285.4" y="87.2">3</text>
<text x="285.4" y="89.7">4</text>
<text x="287.7" y="85.9">2</text>
<text x="287.7" y="88.4">3</text>
<text x="64.5" y="91.9">IN1N</text>
<text x="64.6" y="94.4">IN1P</text>
<text x="86" y="91">15</text>
<text x="86" y="93.5">16</text>
<text x="89.6" y="92.2">IN1N</text>
<text x="89.6" y="94.8">IN1P</text>
<text x="106.5" y="94.8">DGND</text>
<text x="106.8" y="92.2">DVDD</text>
<text x="114.2" y="93.5">49</text>
<text x="114.2" y="91">50</text>
<text x="209.6" y="90.6">START</text>
<text x="211.2" y="93.1">MOSI</text>
<text x="211.2" y="95.7">MISO</text>
<text x="240.9" y="92.2">5</text>
<text x="240.9" y="94.8">6</text>
<text x="243.3" y="91">4</text>
<text x="243.3" y="93.5">5</text>
<text x="250.1" y="90.6">USART2/RX</text>
<text x="250.3" y="93.1">USART2/TX</text>
<text x="256.3" y="95.7">DVDD</text>
<text x="285.4" y="92.2">5</text>
<text x="285.4" y="94.8">6</text>
<text x="287.7" y="91">4</text>
<text x="287.7" y="93.5">5</text>
<text x="63.7" y="96.9">SRB1</text>
<text x="63.7" y="99.5">SRB2</text>
<text x="86" y="96.1">17</text>
<text x="86" y="98.6">18</text>
<text x="86" y="101.1">19</text>
<text x="89.6" y="97.3">SRB1</text>
<text x="89.6" y="99.9">SRB2</text>
<text x="105.5" y="99.9">DRDY#</text>
<text x="106.8" y="97.3">DVDD</text>
<text x="114.2" y="101.1">46</text>
<text x="114.2" y="98.6">47</text>
<text x="114.2" y="96.1">48</text>
<text x="138.2" y="99.5">DRDY</text>
<text x="152.1" y="99.6">R7</text>
<text x="159.8" y="99.6">270</text>
<text x="211.1" y="100.7">SCLK</text>
<text x="213.8" y="98.2">CS</text>
<text x="240.9" y="97.3">7</text>
<text x="240.9" y="99.9">8</text>
<text x="243.3" y="96.1">6</text>
<text x="243.3" y="98.6">7</text>
<text x="243.3" y="101.1">8</text>
<text x="261.4" y="100.7">GND</text>
<text x="285.4" y="97.3">7</text>
<text x="285.4" y="99.9">8</text>
<text x="287.7" y="96.1">6</text>
<text x="287.7" y="98.6">7</text>
<text x="287.7" y="101.1">8</text>
<text x="13.9" y="104.6">VREFP</text>
<text x="35.3" y="106">C87</text>
<text x="42.9" y="106">10uF</text>
<text x="54.5" y="102">AVDD</text>
<text x="86" y="103.7">20</text>
<text x="86" y="106.2">21</text>
<text x="89.6" y="102.4">AVDD</text>
<text x="89.6" y="104.9">AVSS</text>
<text x="89.6" y="107.5">AVDD</text>
<text x="106.3" y="107.5">GPIO2</text>
<text x="106.3" y="104.9">GPIO3</text>
<text x="106.3" y="102.4">GPIO4</text>
<text x="114.2" y="106.2">44</text>
<text x="114.2" y="103.7">45</text>
<text x="152.1" y="106">R40</text>
<text x="159.8" y="106">270</text>
<text x="173.8" y="102">GND</text>
<text x="183.9" y="103.4">C45</text>
<text x="190.2" y="103.4">1uF</text>
<text x="210.6" y="103.3">DRDY</text>
<text x="239.7" y="104.9">10</text>
<text x="240.9" y="102.4">9</text>
<text x="243.3" y="103.7">9</text>
<text x="243.3" y="106.2">10</text>
<text x="255.2" y="105.8">VREFP</text>
<text x="284.1" y="104.9">10</text>
<text x="285.4" y="102.4">9</text>
<text x="287.7" y="103.7">9</text>
<text x="287.7" y="106.2">10</text>
<text x="35.3" y="112.3">C9</text>
<text x="41.7" y="112.3">10uF</text>
<text x="86" y="108.8">22</text>
<text x="86" y="111.3">23</text>
<text x="86" y="113.8">24</text>
<text x="89.6" y="110">AVDD</text>
<text x="89.6" y="112.6">AVSS</text>
<text x="106.3" y="112.6">GPIO1</text>
<text x="106.8" y="110">DOUT</text>
<text x="114.2" y="113.8">41</text>
<text x="114.2" y="111.3">42</text>
<text x="114.2" y="108.8">43</text>
<text x="138.2" y="109.6">MISO</text>
<text x="147.8" y="112.2">CLK</text>
<text x="183.9" y="109.8">C46</text>
<text x="190.2" y="109.8">100nF</text>
<text x="205.5" y="109.6">GND</text>
<text x="230.9" y="111.1">PZ254-1-10-Z-8.5</text>
<text x="275.3" y="111.1">PZ254-1-10-Z-8.5</text>
<text x="35.3" y="117.4">C11</text>
<text x="41.7" y="117.4">1uF</text>
<text x="86" y="116.4">25</text>
<text x="86" y="118.9">26</text>
<text x="89.6" y="115.1">VREFP</text>
<text x="89.6" y="117.6">VREFN</text>
<text x="102.9" y="115.1">DAISY_IN</text>
<text x="107.3" y="117.6">SCLK</text>
<text x="114.2" y="118.9">39</text>
<text x="114.2" y="116.4">40</text>
<text x="138.2" y="117.3">SCLK</text>
<text x="138.2" y="119.8">CS</text>
<text x="159.8" y="118.7">X1</text>
<text x="242.3" y="119.9">H5</text>
<text x="286.8" y="119.9">H3</text>
<text x="44.2" y="122.5">C88</text>
<text x="51.8" y="122.5">100uF</text>
<text x="86" y="121.5">27</text>
<text x="86" y="124">28</text>
<text x="89.6" y="120.2">VCAP4</text>
<text x="89.6" y="122.7">NC</text>
<text x="89.6" y="125.3">VCAP1</text>
<text x="105.8" y="122.7">START</text>
<text x="108.7" y="125.3">CLK</text>
<text x="108.7" y="120.2">CS#</text>
<text x="114.2" y="124">37</text>
<text x="114.2" y="121.5">38</text>
<text x="138.2" y="122.3">START</text>
<text x="158.4" y="124">3</text>
<text x="158.4" y="121.5">4</text>
<text x="160.7" y="125.3">OUTPUT</text>
<text x="160.7" y="122.7">VDD</text>
<text x="171.6" y="125.3">GND</text>
<text x="173.4" y="122.7">OE</text>
<text x="177.7" y="121.5">1</text>
<text x="177.7" y="124">2</text>
<text x="214.7" y="123.6">AVSS</text>
<text x="240.9" y="122.7">1</text>
<text x="240.9" y="125.3">2</text>
<text x="243.3" y="124">1</text>
<text x="261.7" y="123.6">VDD</text>
<text x="285.4" y="122.7">1</text>
<text x="285.4" y="125.3">2</text>
<text x="287.7" y="124">1</text>
<text x="53.1" y="127.6">C12</text>
<text x="59.4" y="127.6">1uF</text>
<text x="86" y="126.5">29</text>
<text x="86" y="129.1">30</text>
<text x="86" y="131.6">31</text>
<text x="89.6" y="127.8">NC</text>
<text x="89.6" y="130.3">VCAP2</text>
<text x="104.4" y="127.8">RESET#</text>
<text x="105" y="130.3">PWDN#</text>
<text x="114.2" y="131.6">34</text>
<text x="114.2" y="129.1">35</text>
<text x="114.2" y="126.5">36</text>
<text x="159.8" y="128.8">2.048MHz</text>
<text x="214.5" y="128.7">AVDD</text>
<text x="240.9" y="127.8">3</text>
<text x="240.9" y="130.3">4</text>
<text x="243.3" y="126.5">2</text>
<text x="243.3" y="129.1">3</text>
<text x="243.3" y="131.6">4</text>
<text x="285.4" y="127.8">3</text>
<text x="285.4" y="130.3">4</text>
<text x="287.7" y="126.5">2</text>
<text x="287.7" y="129.1">3</text>
<text x="287.7" y="131.6">4</text>
<text x="9" y="135">AVSS</text>
<text x="86" y="134.2">32</text>
<text x="89.6" y="132.9">RESV1</text>
<text x="89.6" y="135.4">AVSS</text>
<text x="106.5" y="135.4">DGND</text>
<text x="109.2" y="132.9">DIN</text>
<text x="114.2" y="134.2">33</text>
<text x="138.2" y="132.5">MOSI</text>
<text x="166.1" y="137.6">RESET</text>
<text x="214.4" y="133.8">DVDD</text>
<text x="240.9" y="132.9">5</text>
<text x="240.9" y="135.4">6</text>
<text x="240.9" y="138">7</text>
<text x="243.3" y="134.2">5</text>
<text x="243.3" y="136.7">6</text>
<text x="253.9" y="133.8">USART6/RX</text>
<text x="254.1" y="136.3">USART6/TX</text>
<text x="285.4" y="132.9">5</text>
<text x="285.4" y="135.4">6</text>
<text x="285.4" y="138">7</text>
<text x="287.7" y="134.2">5</text>
<text x="287.7" y="136.7">6</text>
<text x="88.6" y="139">ADS1299IPAGR</text>
<text x="161" y="141.5">R8</text>
<text x="167.4" y="141.5">10k</text>
<text x="216.2" y="138.8">VSS</text>
<text x="240.9" y="140.5">8</text>
<text x="240.9" y="143">9</text>
<text x="243.3" y="139.2">7</text>
<text x="243.3" y="141.8">8</text>
<text x="260.1" y="138.8">DVDD</text>
<text x="261.8" y="141.4">SED</text>
<text x="285.4" y="140.5">8</text>
<text x="285.4" y="143">9</text>
<text x="287.7" y="139.2">7</text>
<text x="287.7" y="141.8">8</text>
<text x="5.1" y="146.5">NRST</text>
<text x="30.2" y="147.9">TS-1101-C-W</text>
<text x="31.5" y="145.6">1</text>
<text x="34" y="144.1">SW1</text>
<text x="40.4" y="145.6">2</text>
<text x="63.2" y="149.2">1uF</text>
<text x="64.5" y="144.1">C6</text>
<text x="70.9" y="149.2">1uF</text>
<text x="72.1" y="144.1">C7</text>
<text x="127.5" y="149">PWDN</text>
<text x="161" y="146.6">R9</text>
<text x="167.4" y="146.6">10k</text>
<text x="187.7" y="149">DVDD</text>
<text x="217" y="146.5">GND</text>
<text x="239.7" y="145.6">10</text>
<text x="243.3" y="144.3">9</text>
<text x="243.3" y="146.9">10</text>
<text x="267.8" y="146.5">GND</text>
<text x="284.1" y="145.6">10</text>
<text x="287.7" y="144.3">9</text>
<text x="287.7" y="146.9">10</text>
<text x="31.5" y="151.7">C19</text>
<text x="37.8" y="151.7">100nF</text>
<text x="230.9" y="151.7">PZ254-1-10-Z-8.5</text>
<text x="275.3" y="151.7">PZ254-1-10-Z-8.5</text>
<text x="81.1" y="160.4">GND</text>
<text x="121.7" y="160.4">GND</text>
<text x="32.4" y="171.9">CIN5N</text>
<text x="51.7" y="171">1</text>
<text x="51.7" y="173.5">3</text>
<text x="53.1" y="168.2">H6</text>
<text x="54" y="172.3">1</text>
<text x="61.1" y="172.3">2</text>
<text x="63.4" y="173.5">4</text>
<text x="63.4" y="171">2</text>
<text x="77.2" y="171.9">BIASIN</text>
<text x="32.4" y="179.5">CIN8N</text>
<text x="32.4" y="176.9">CIN7N</text>
<text x="32.4" y="174.4">CIN6N</text>
<text x="51.7" y="176.1">5</text>
<text x="51.7" y="178.6">7</text>
<text x="54" y="174.8">3</text>
<text x="54" y="177.3">5</text>
<text x="54" y="179.9">7</text>
<text x="61.1" y="179.9">8</text>
<text x="61.1" y="177.3">6</text>
<text x="61.1" y="174.8">4</text>
<text x="63.4" y="178.6">8</text>
<text x="63.4" y="176.1">6</text>
<text x="77.2" y="179.5">CIN6P</text>
<text x="77.2" y="176.9">CIN7P</text>
<text x="77.2" y="174.4">CIN8P</text>
<text x="26.4" y="182">CBIAS_DRV</text>
<text x="31.6" y="184.6">CSRB2</text>
<text x="50.5" y="183.7">11</text>
<text x="51.7" y="181.1">9</text>
<text x="54" y="182.4">9</text>
<text x="54" y="185">11</text>
<text x="59.8" y="185">12</text>
<text x="59.8" y="182.4">10</text>
<text x="63.4" y="183.7">12</text>
<text x="63.4" y="181.1">10</text>
<text x="77.2" y="184.6">CIN4P</text>
<text x="77.2" y="182">CIN5P</text>
<text x="32.4" y="189.6">CIN2N</text>
<text x="32.4" y="187.1">CIN1N</text>
<text x="50.5" y="186.2">13</text>
<text x="50.5" y="188.8">15</text>
<text x="50.5" y="191.3">17</text>
<text x="54" y="187.5">13</text>
<text x="54" y="190">15</text>
<text x="59.8" y="190">16</text>
<text x="59.8" y="187.5">14</text>
<text x="63.4" y="191.3">18</text>
<text x="63.4" y="188.8">16</text>
<text x="63.4" y="186.2">14</text>
<text x="77.2" y="189.6">CIN2P</text>
<text x="77.2" y="187.1">CIN3P</text>
<text x="32.4" y="194.7">CIN4N</text>
<text x="32.4" y="192.2">CIN3N</text>
<text x="50.5" y="193.8">19</text>
<text x="54" y="192.6">17</text>
<text x="54" y="195.1">19</text>
<text x="59.8" y="195.1">20</text>
<text x="59.8" y="192.6">18</text>
<text x="63.4" y="193.8">20</text>
<text x="77.2" y="194.7">CSRB1</text>
<text x="77.2" y="192.2">CIN1P</text>
<text x="53.1" y="198.7">PZ254R-12-20P</text>
</g>
</svg>
